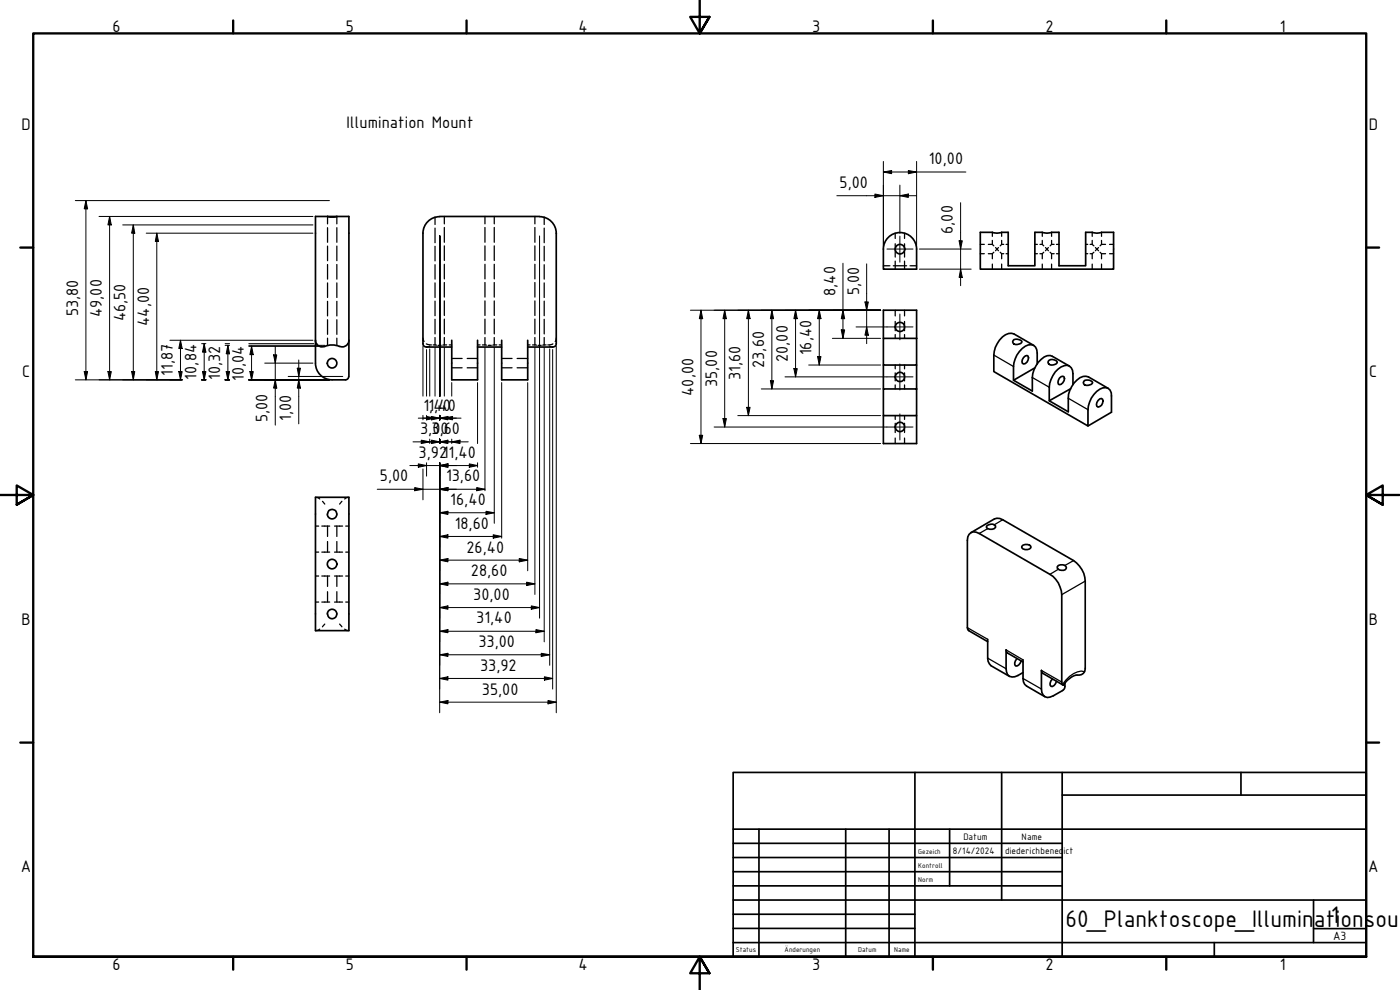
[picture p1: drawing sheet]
<svg xmlns="http://www.w3.org/2000/svg" width="420mm" height="297mm" viewBox="0 0 420 297" stroke-linecap="round" stroke-linejoin="round" font-family="sans-serif">
<!-- layer: Verdeckt (ISO) -->
<g fill="none" stroke="#000" stroke-width=".38">
<path d="M98.3 64.9v2.3M98.3 68.3v4.4M98.3 73.8v4.4M98.3 79.4v4.3M101.1 64.9v2.3M101.1 68.3v4.4M101.1 73.8v4.4M101.1 79.4v4.3M130.6 65.1v2.3M130.6 68.4v4.4M130.6 73.9v4.4M130.6 79.4v4.3"/>
<path d="M133.3 64.9v2.3M133.3 68.2v4.5M133.3 73.8v4.4M133.3 79.3v4.4M145.5 64.9v2.3M145.5 68.2v4.5M145.5 73.8v4.4M145.5 79.3v4.4M148.3 64.9v2.3M148.3 68.2v4.5M148.3 73.8v4.4M148.3 79.3v4.4"/>
<path d="M160.5 64.9v2.3M160.5 68.2v4.5M160.5 73.8v4.4M160.5 79.3v4.4M163.3 65.1v2.3M163.3 68.4v4.4M163.3 73.9v4.4M163.3 79.4v4.3M265.1 79.7h2M268.1 79.7h4M268.7 70v1.6M268.7 73.1v4"/>
<path d="M268.7 78.3v2.5M271.5 70v1.6M271.5 73.1v4M271.5 78.3v2.5M273.1 79.7h2M294.2 73.3h1.2M294.2 76.1h1.2M296.6 73.3h1.2M296.6 76.1h1.2M297.8 69.7v1.2M297.8 72.1v1.2M297.8 76.1v1.5"/>
<path d="M297.8 79.2v1.6M297.8 73.3l.5 .5M298.3 75.7l-.5 .4M298.8 74.3l.4 .4-.4 .5M299.7 74.3l-.5 .4 .5 .5M300.2 75.7l.4 .4M300.6 69.7v1.2M300.6 72.1v1.2M300.6 76.1v1.5M300.6 79.2v1.6M300.6 73.3l-.4 .5M300.6 73.3h.6"/>
<path d="M300.6 76.1h.6M301.9 73.3h.7M301.9 76.1h.7M310.6 73.3h.7M310.6 76.1h.7M312.1 73.3h.7M312.1 76.1h.7M312.8 69.7v1.2M312.8 72.1v1.2M312.8 76.1v1.5M312.8 79.2v1.6M312.8 73.3l.4 .5"/>
<path d="M313.2 75.7l-.4 .4M313.8 74.3l.4 .4-.4 .5M314.6 74.3l-.4 .4 .4 .5M315.2 75.7l.4 .4v1.5M315.6 69.7v1.2M315.6 72.1v1.2M315.6 79.2v1.6M315.6 73.3l-.4 .5M315.6 73.3h.8M315.6 76.1h.8M317.1 73.3h.7M317.1 76.1h.7"/>
<path d="M325.8 73.3h.7M325.8 76.1h.7M327.2 73.3h.6M327.2 76.1h.6M327.8 69.7v1.2M327.8 72.1v1.2M327.8 76.1v1.5M327.8 79.2v1.6M327.8 73.3l.5 .5M328.3 75.7l-.5 .4M328.7 74.3l.5 .4-.5 .5M329.7 74.3l-.5 .4 .5 .5"/>
<path d="M330.1 75.7l.5 .4M330.6 69.7v1.2M330.6 72.1v1.2M330.6 76.1v1.5M330.6 79.2v1.6M330.6 73.3l-.5 .5M330.6 73.3h1.2M330.6 76.1h1.2M333 73.3h1.2M333 76.1h1.2M98.3 84.9v4.4M98.3 90.4v4.4"/>
<path d="M98.3 95.9v4.4M101.1 84.9v4.4M101.1 90.4v4.4M101.1 95.9v4.4M130.6 84.9v4.4M130.6 90.3v4.4M130.6 95.8v4.4M133.3 84.8v4.3M133.3 90.3v4.4M133.3 95.7v4.5M145.5 84.8v4.3M145.5 90.3v4.4"/>
<path d="M145.5 95.7v4.5M148.3 84.8v4.3M148.3 90.3v4.4M148.3 95.7v4.5M160.5 84.8v4.3M160.5 90.3v4.4M160.5 95.7v4.5M163.3 84.9v4.4M163.3 90.3v4.4M163.3 95.8v4.4M268.7 93.1v1.7M268.7 96.4v2.8"/>
<path d="M271.5 93.1v1.7M271.5 96.4v2.8M98.3 101.5v2.1M101.1 101.5v2.1M126.9 101.5l.4 1M128 103.2l1.5 .3M128.3 104.1h-.3M129 103.9l-.3 .1M130 103.5h.6M130.6 103.5l.4 .1M130.6 101.3v2.2M131.4 103.6h1"/>
<path d="M133.3 103.5l-.4 .1M133.3 103.5h.7M133.3 101.3v2.2M134.8 103.5h.8M135.6 110.3h3.1M135.6 107.6h3.1M140.2 110.3h3.1M140.2 107.6h3.1M143.3 103.5h.8M144.8 103.5h.7M145.5 103.5l.5 .1M145.5 101.3v2.2"/>
<path d="M146.5 103.6h.9M148.3 103.5l-.4 .1M148.3 103.5h.8M148.3 101.3v2.2M149.8 103.5h.8M150.6 110.3h3.1M150.6 107.6h3.1M155.2 110.3h3.2M155.2 107.6h3.2M158.4 103.5h.7M159.8 103.5h.7M160.5 103.5l.5 .1"/>
<path d="M160.5 101.3v2.2M161.5 103.6h.9M163.3 103.5l-.4 .1M163.3 103.5h.6M163.3 101.3v2.2M165 103.9l.2 .1M165.5 104.1h.4M165.9 103.2l-1.5 .3M166.9 101.5l-.3 1M268.7 100.4v1.1M268.7 109.5v1.2M268.7 111.9v2.4"/>
<path d="M268.7 115.5v1.2M271.5 100.4v1.1M271.5 109.5v1.2M271.5 111.9v2.4M271.5 115.5v1.2M268.7 124.7v1.1M268.7 127v2.8M268.7 131.4v1.7M271.5 124.7v1.1M271.5 127v2.8M271.5 131.4v1.7M94.7 157.8h.9"/>
<path d="M95 149.2l.9 .5M96.6 157.8h2.3M96.8 150.4l.7 .8M98.3 157.8v3.2M100.4 157.8h2.4M101.1 157.8v3.2M102.6 150.4l-.7 .8M103.8 157.8h.9M104.4 149.2l-1 .5M94.7 165.7h.9M94.7 172.8h.9M96.6 165.7h2.3"/>
<path d="M96.6 172.8h2.3M98.3 162.5v3.2M98.3 172.8v3.1M98.3 177.5v3.1M100.4 165.7h2.4M100.4 172.8h2.4M101.1 162.5v3.2M101.1 172.8v3.1M101.1 177.5v3.1M103.8 165.7h.9M103.8 172.8h.9M94.7 180.6h.9"/>
<path d="M95.9 188.8l-.9 .4M96.6 180.6h2.3M97.5 187.2l-.7 .9M100.4 180.6h2.4M101.9 187.2l.7 .9M103.4 188.8l1 .4M103.8 180.6h.9"/>
</g>
<!-- layer: Sichtbar (ISO) -->
<g fill="none" stroke="#000" stroke-width=".51">
<path d="M98.3 64.9l.8 .2 2-.2M126.9 70v33.1a.98 .98 0 0 0 1.1 1h7.6M131.9 65a5 5 0 0 0-5 5M132 64.9h29.9M162 65a5 5 0 0 1 4.9 5M166.9 70v33.1a.98 .98 0 0 1-1 1h-7.5M266.3 71.5a5 5 0 0 1 5.5-1.4 5 5 0 0 1 3.3 4.7v6h-10v-6.1a5 5 0 0 1 1.2-3.2zM294.2 69.7h3.6a4 4 0 0 0 2.8 0h2v10h8v-10h2.2a4 4 0 0 0 2.8 0h2.2v10h8v-10h2a4 4 0 0 0 2.8 0h3.6v11.1h-40zM94.7 102.1l.3 1.1M94.7 109v-44.1h10v48.1M94.7 109a5 5 0 0 0 5 5M95 103.1a2.13 2.13 0 0 0 3.1 .6l1.9-.2 1.2 .2a2.19 2.19 0 0 0 3.2-.6"/>
<path d="M104.6 113a.98 .98 0 0 1-.9 1h-4M104.7 102.1l-.3 1.1M135.6 102.1v11.9h7.7v-11.9M143.3 104.1h7.3M150.6 102.1v11.9h7.8v-11.9M265.1 116.7h10v8h-10zM265.1 101.5h10v8h-10zM265.1 101.5v-8.4h10v8.4M265.1 109.5v7.2M275.1 109.5v7.2M304.3 101.9l1-.1a1.02 1.02 0 0 1 1.3 1l-.8 .4a1.32 1.32 0 0 1-1.9-.7zM307.2 107.2l1-.5a1.4 1.4 0 0 1-.5 2.4l-.5 .1-.4-.2v-1.1z"/>
<path d="M310.2 103.6l-5.9-3.4a4.4 4.4 0 0 0-5 2.9l-.9 2.4-.1 6 28.2 16.3v-4.9a7.4 7.4 0 0 1 4.5-6.5 2.02 2.02 0 0 1 2.6 2.4v4.9l-7.1 4.1M311.3 109.2v-3.3a2.17 2.17 0 0 0-1.1-2.3 2.17 2.17 0 0 0-2.5 .3 7.7 7.7 0 0 0-3.5 6.1v4.1M314.6 108.3a1.76 1.76 0 0 1 2.7 .4 1.59 1.59 0 0 1-2.8 0zM317.9 113.5l.6-.5 .5-.1 .3 .2a1.81 1.81 0 0 1-1.4 2.3 1.25 1.25 0 0 1 0-1.9zM320.9 109.8l-5.1-2.9a2.82 2.82 0 0 0-3.3 .9 8.2 8.2 0 0 0-2.7 5.5v4l-5.6-3.2 6.3-3.7M322 115.4v-3.3a2.17 2.17 0 0 0-1.1-2.2 2.17 2.17 0 0 0-2.4 .2 7.9 7.9 0 0 0-3.6 6.1v4.1M325.5 114.2l1-.2a1.02 1.02 0 0 1 1.3 1l-.8 .5a1.32 1.32 0 0 1-1.9-.7zM332.5 116.5l-5.9-3.4a3.1 3.1 0 0 0-3.4 .9 7.9 7.9 0 0 0-2.6 5.5v4.1l-5.7-3.3 6.4-3.7M265.1 124.7v8.4h10v-8.4M329.6 120.1l1-.5a1.6 1.6 0 0 1-1 2.6l-.4-.3-.1-.5zM94.7 149.2h10v40h-10zM98.3 154.2a1.4 1.4 0 0 1 1.9-1.1 1.4 1.4 0 0 1 .6 2.2 1.4 1.4 0 0 1-2.3-.2l-.3-.8"/>
<path d="M291.4 159.8l7-4.1 1.6-.1 22.2 12.6a7.9 7.9 0 0 1 3.5 6.2v26.2a2.04 2.04 0 0 1-2.7 2l-2.1 1-1.7 1.9-.4-.1-.2-.8v-26.2a7.5 7.5 0 0 0-3.5-6.1l-21.2-12.2a2.17 2.17 0 0 0-2.5-.3 2.17 2.17 0 0 0-1.1 2.3l.1 26.6 .4 .6 5.6 3.2M296.1 157.8l.3-.2a1.91 1.91 0 0 1 2.4 .2v.4a1.71 1.71 0 0 1-2.8-.1zM306.6 163.9a1.84 1.84 0 0 1 2.8 0v.4a1.84 1.84 0 0 1-2.8 0zM317.6 169.7a1.67 1.67 0 0 1 2.4 .7 1.58 1.58 0 0 1-2.7 .1v-.5zM98.3 184.2a1.4 1.4 0 0 0 1.9 1.2 1.4 1.4 0 0 0 .6-2.2 1.4 1.4 0 0 0-2.3 .2l-.3 .8M296.4 191.8v5.7l.5 1.7 .5 .6 5.6 3.1M305.2 197.6a1.63 1.63 0 0 0-.4 2.2 1.7 1.7 0 0 0 1.7-1.5M307 198.6l-4.6-2.7-.5-.9v5.6a2.16 2.16 0 0 0 1.1 2.3 2.16 2.16 0 0 0 2.5-.2l1.5-.9M307 198v5.6l.1 1 .4 .7 6.1 3.7M315.8 203.8a1.56 1.56 0 0 0-.4 2.1 1.56 1.56 0 0 0 1.7-1.5M319.6 205a1.92 1.92 0 0 1-.7 2.2l-2.8 1.6a2.16 2.16 0 0 1-2.5 .2 2.16 2.16 0 0 1-1.1-2.3v-5.5l.5 .8 6 3.5"/>
<circle cx="270.1" cy="74.8" r="1.43"/>
<circle cx="270.1" cy="98.1" r="1.41"/>
<circle cx="99.7" cy="109" r="1.43"/>
<circle cx="270.1" cy="113.1" r="1.41"/>
<circle cx="270.1" cy="128.1" r="1.41"/>
<circle cx="99.7" cy="169.2" r="1.43"/>
</g>
<!-- layer: Sichtbar schmal (ISO) -->
<g fill="none" stroke="#000" stroke-width=".38">
<path d="M298.3 106.5l5.9 3.5M309.8 113.3l5.1 2.9M320.6 119.5l5.9 3.4M296.4 158.6l-2.5 1.5M300.9 155.9l-2.5 1.6M317.6 170.8l-2.5 1.5M322.2 168.2l-2.6 1.5M325.7 174.4l-7.1 4M290.3 188.3l6.1 3.5M296.4 197.5l5.5 3.1M301.9 195l5.1 3M307 203.6l5.5 3.1"/>
<path d="M312.5 201.2l6.1 3.4M325.5 201.5a5.6 5.6 0 0 0-5.7 2.6l-1 1.3"/>
</g>
<!-- layer: Rahmen (ISO) -->
<g fill="none" stroke="#000" stroke-width=".7">
<path d="M70 6.1v3.9M140 6.1v3.9M210 0v10l-2.9-4.9h5.8l-2.9 4.9 2.9-4.9M280 6.1v3.9M350 6.1v3.9M6.1 74.3h3.9M410 74.3h3.9M0 148.5h10l-5-2.8v5.7l5-2.9-5 2.9M420 148.5h-10l5-2.8v5.7l-5-2.9 5 2.9M6.1 222.8h3.9M410 222.8h3.9M10 287.1v-277.1h400v277.1h-400h400"/>
<path d="M70 287.1v3.8M140 287.1v3.8M212.9 292l-2.9-4.9 2.9 4.9h-5.8l2.9-4.9v9.9M280 287.1v3.8M350 287.1v3.8"/>
</g>
<!-- layer: Titel (ISO) -->
<g fill="none" stroke="#000" stroke-width=".51">
<path d="M220 231.8h190v55.3h-190zM274.6 231.8v55.3M300.6 231.8v38.3M318.8 238.6h91.2M318.8 231.8v55.3M372.4 231.8v6.8M220 253h98.8M220 257.3h98.8M220 248.8h190M227.8 248.8v38.3M253.8 248.8v38.3M266.8 248.8v38.3"/>
<path d="M285 248.8v17M220 261.5h98.8M220 265.8h98.8M220 270.1h190M220 274.3h54.6M220 278.6h54.6M394.2 278.6h15.8M394.2 270.1v12.7M220 282.8h190M364.4 282.8v4.3"/>
</g>
<g fill="none" stroke="#000" stroke-width=".3">
<path d="M251.1 58.7h24M262.6 58.2l2.5 .5-2.5 .5zM265.1 51.6l2.5-.4v.9zM265.1 48.4v25.6M265.1 51.6h24.8M270.1 58.7l2.5-.5v1zM270.1 55.5v14.5M272.6 51.2l2.5 .4-2.5 .5zM275.1 48.4v25.6M22.6 60.2h76.3M25.8 60.2l.5 2.5h-1zM25.8 60.2v53.8"/>
<path d="M29.7 64.9h64.2M32.9 64.9l.5 2.6h-1zM32.9 64.9v49.1M36.8 67.5h57.1M40 67.5l.4 2.5h-.9zM40 67.5v46.5M43.9 70h50M47.1 70l.5 2.4h-1zM47.1 70v44M132 70.8v48.1M161.9 70.8v114.7M253 79v22.5"/>
<path d="M260.1 79.2v23.9M275.9 74.7h15.6M287.8 72.2h1l-.5 2.5zM288.3 60.8v24.9M207.2 93.1h57.1M210.4 93.1l.5 2.5h-1zM210.4 93.1v40M217.5 93.1l.5 2.5h-1zM217.5 93.1v35M224.6 93.1l.5 2.5h-1zM224.6 93.1v31.6M231.6 93.1l.6 2.5h-1z"/>
<path d="M231.6 93.1v23.6M238.8 93.1l.5 2.5h-1zM238.8 93.1v20M245.9 93.1l.5 2.5h-1zM245.9 93.1v16.4M252.5 99h1l-.5 2.5zM253 93.1l.5 2.5h-1zM256.9 98.1h9.3M259.6 90.6h1l-.5 2.5zM260.1 98.1l.5 2.5h-1zM275.9 80.8h15.6M288.3 80.8l.5 2.4h-1z"/>
<path d="M22.6 114h32.1M25.3 111.5h1l-.5 2.5zM32.4 111.5h1l-.5 2.5zM39.5 111.5h.9l-.4 2.5zM46.6 111.5h1l-.5 2.5zM51 102.1h42.9M53.7 111.5h1l-.5 2.5zM54.2 102.1l.5 2.5h-1zM54.2 102.1v11.9M60.5 114h1.3M60.5 103.1h1.3M60.8 111.5h1l-.5 2.5z"/>
<path d="M61.3 103.1l.5 2.5h-1zM61.3 103.1v10.9M67.6 114h1.3M67.6 103.6h1.3M67.6 103.1h1.3M67.9 111.5h1l-.5 2.5zM68.4 103.6l.5 2.6h-1zM68.4 103.6v10.4M74.7 114h24.2M74.7 103.9h22M74.7 103.6h22.8M74.7 103.1h19.5"/>
<path d="M75 111.5h1l-.5 2.5zM75.5 103.9l.5 2.5h-1zM75.5 103.9v10.1M79.4 109h14.5M82.1 106.5h1l-.5 2.5zM82.6 114l.5 2.4h-1zM82.6 104v23.6M86.5 113h16.4M89.2 110.5h1l-.5 2.5zM89.7 114l.5 2.4h-1zM89.7 108v19.2M126.9 103.9v15"/>
<path d="M128 104.9v14M129 104.7v14.2M130.6 104.3v14.6M133.3 104.3v14.6M135.6 114.8v4.1M143.3 114.8v18.3M145.5 104.3v42.9M148.3 104.3v52.7M150.6 114.8v46.7M158.4 114.8v56.4M160.5 104.3v74.1M163.3 104.3v88.3"/>
<path d="M165 104.7v94.9M165.9 104.9v101.8M166.9 103.9v110M228.5 116.7h35.8M231.2 114.2h1l-.6 2.5zM235.6 113.1h30.6M238.3 110.6h1l-.5 2.5zM242.7 109.5h21.6M245.4 107h1l-.5 2.5zM249.8 101.5h14.5M123 139.7h20.3M124 132.6h16.5"/>
<path d="M125.5 139.2l2.5 .5-2.5 .5zM125.5 125.5h12.9M126.4 132.1l2.6 .5-2.6 .5zM126.9 124.6v1.4M128 125l2.6 .5-2.6 .5zM128 124.6v1.4M128 138.9v4M129 131.7v1.4M129.5 125l2.5 .5-2.5 .5zM129.5 132.1l2.5 .5-2.5 .5zM132 125.5l2.4-.5v1zM132 132.6l2.4-.5v1z"/>
<path d="M132 139.7l2.4-.5v1zM132 124.6v1.4M132 131.7v1.4M132 138.9v75M133.3 125.5l2.5-.5v1zM135.6 132.6l2.4-.5v1zM135.6 131.7v1.4M140.8 139.2l2.5 .5-2.5 .5zM143.3 138.9v1.3M207.2 133.1h57.1M209.9 130.6h1l-.5 2.5zM214.3 128.1h51.9"/>
<path d="M217 125.6h1l-.5 2.5zM221.4 124.7h42.9M224.1 122.2h1l-.5 2.5zM113.2 146.8h32.3M124.5 146.3l2.4 .5-2.4 .4zM126.9 140.7v9.3M132 146.8l2.4-.5v.9zM132 153.8l2.4-.4v1zM132 153.8h16.3M143.1 146.3l2.4 .5-2.4 .4zM145.9 153.4l2.4 .4-2.4 .6zM132 161l2.4-.5v1z"/>
<path d="M132 168.1l2.4-.5v1zM132 175.2l2.4-.5v1zM132 161h18.6M132 168.1h26.4M132 175.2h28.5M148 160.5l2.6 .5-2.6 .5zM155.8 167.6l2.6 .5-2.6 .5zM158.1 174.7l2.4 .5-2.4 .5zM132 182.3l2.4-.5v1zM132 189.4l2.4-.5v1zM132 196.5l2.4-.5v1zM132 182.3h29.9"/>
<path d="M132 189.4h31.3M132 196.5h33M159.4 181.8l2.5 .5-2.5 .5zM160.8 188.9l2.5 .5-2.5 .5zM162.4 196l2.6 .5-2.6 .5zM132 203.6l2.4-.5v1zM132 210.7l2.4-.5v1zM132 203.6h33.9M132 210.7h34.9M163.4 203.1l2.5 .5-2.5 .5zM164.5 210.2l2.4 .5-2.4 .5z"/>
</g>
<g fill="#000">
<path d="M262.6 58.2l2.5 .5-2.5 .5zM265.1 51.6l2.5-.4v.9zM270.1 58.7l2.5-.5v1zM272.6 51.2l2.5 .4-2.5 .5zM25.8 60.2l.5 2.5h-1zM32.9 64.9l.5 2.6h-1zM40 67.5l.4 2.5h-.9zM47.1 70l.5 2.4h-1zM287.8 72.2h1l-.5 2.5zM210.4 93.1l.5 2.5h-1zM217.5 93.1l.5 2.5h-1zM224.6 93.1l.5 2.5h-1z"/>
<path d="M231.6 93.1l.6 2.5h-1zM238.8 93.1l.5 2.5h-1zM245.9 93.1l.5 2.5h-1zM252.5 99h1l-.5 2.5zM253 93.1l.5 2.5h-1zM259.6 90.6h1l-.5 2.5zM288.3 80.8l.5 2.4h-1zM25.3 111.5h1l-.5 2.5zM32.4 111.5h1l-.5 2.5zM39.5 111.5h.9l-.4 2.5zM46.6 111.5h1l-.5 2.5zM53.7 111.5h1l-.5 2.5z"/>
<path d="M54.2 102.1l.5 2.5h-1zM60.8 111.5h1l-.5 2.5zM61.3 103.1l.5 2.5h-1zM67.9 111.5h1l-.5 2.5zM68.4 103.6l.5 2.6h-1zM75 111.5h1l-.5 2.5zM75.5 103.9l.5 2.5h-1zM82.1 106.5h1l-.5 2.5zM82.6 114l.5 2.4h-1zM89.2 110.5h1l-.5 2.5zM89.7 114l.5 2.4h-1zM231.2 114.2h1l-.6 2.5z"/>
<path d="M238.3 110.6h1l-.5 2.5zM245.4 107h1l-.5 2.5zM260.1 98.1l.5 2.5h-1zM126.4 132.1l2.6 .5-2.6 .5zM128 125l2.6 .5-2.6 .5zM129.5 125l2.5 .5-2.5 .5zM129.5 132.1l2.5 .5-2.5 .5zM132 125.5l2.4-.5v1zM132 132.6l2.4-.5v1zM132 139.7l2.4-.5v1zM133.3 125.5l2.5-.5v1zM135.6 132.6l2.4-.5v1z"/>
<path d="M209.9 130.6h1l-.5 2.5zM217 125.6h1l-.5 2.5zM224.1 122.2h1l-.5 2.5zM124.5 146.3l2.4 .5-2.4 .4zM125.5 139.2l2.5 .5-2.5 .5zM132 146.8l2.4-.5v.9zM132 153.8l2.4-.4v1zM140.8 139.2l2.5 .5-2.5 .5zM143.1 146.3l2.4 .5-2.4 .4zM145.9 153.4l2.4 .4-2.4 .6zM132 161l2.4-.5v1zM132 168.1l2.4-.5v1z"/>
<path d="M132 175.2l2.4-.5v1zM148 160.5l2.6 .5-2.6 .5zM155.8 167.6l2.6 .5-2.6 .5zM158.1 174.7l2.4 .5-2.4 .5zM132 182.3l2.4-.5v1zM132 189.4l2.4-.5v1zM132 196.5l2.4-.5v1zM159.4 181.8l2.5 .5-2.5 .5zM160.8 188.9l2.5 .5-2.5 .5zM162.4 196l2.6 .5-2.6 .5zM132 203.6l2.4-.5v1zM132 210.7l2.4-.5v1z"/>
<path d="M163.4 203.1l2.5 .5-2.5 .5zM164.5 210.2l2.4 .5-2.4 .5z"/>
</g>
<!-- layer: Mittelpunktmarkierung (ISO) -->
<path d="M266.2 74.7h7.8M270.1 70.9v7.8M266.2 98.1h7.8M270.1 94.2v7.8M266.2 113.1h7.8M270.1 109.2v7.8M266.2 128.1h7.8M270.1 124.2v7.8" fill="none" stroke="#000" stroke-width=".3"/>
<g font-size="7.7">
<text x="319.8" y="278.2">60_Planktoscope_Illumin</text>
<text x="394.3" y="278.2">at1ionsour</text>
</g>
<g font-size="5.4">
<text x="33.8" y="9.6">6</text>
<text x="103.8" y="9.6">5</text>
<text x="173.6" y="9.6">4</text>
<text x="243.8" y="9.6">3</text>
<text x="313.8" y="9.6">2</text>
<text x="384.1" y="9.6">1</text>
<text x="6.5" y="38.9">D</text>
<text x="104" y="38.5">Illumination Mount</text>
<text x="410.8" y="38.9">D</text>
<text x="278.8" y="49.3">10,00</text>
<text x="252" y="56.4">5,00</text>
<text x="286" y="70.2" transform="rotate(-90 286 70.2)">6,00</text>
<text x="250.7" y="88.7" transform="rotate(-90 250.7 88.7)">8,40</text>
<text x="257.8" y="88.6" transform="rotate(-90 257.8 88.6)">5,00</text>
<text x="23.5" y="94.9" transform="rotate(-90 23.5 94.9)">53,80</text>
<text x="30.6" y="95.2" transform="rotate(-90 30.6 95.2)">49,00</text>
<text x="37.7" y="96.4" transform="rotate(-90 37.7 96.4)">46,50</text>
<text x="44.8" y="97.8" transform="rotate(-90 44.8 97.8)">44,00</text>
<text x="243.6" y="106.6" transform="rotate(-90 243.6 106.6)">16,40</text>
<text x="6.6" y="113.1">C</text>
<text x="51.9" y="112.8" transform="rotate(-90 51.9 112.8)">11,87</text>
<text x="59" y="113.9" transform="rotate(-90 59 113.9)">10,84</text>
<text x="66.1" y="114" transform="rotate(-90 66.1 114)">10,32</text>
<text x="229.4" y="110.4" transform="rotate(-90 229.4 110.4)">23,60</text>
<text x="236.5" y="108.6" transform="rotate(-90 236.5 108.6)">20,00</text>
<text x="410.9" y="113.1">C</text>
<text x="73.2" y="114.3" transform="rotate(-90 73.2 114.3)">10,04</text>
<text x="208.1" y="118.8" transform="rotate(-90 208.1 118.8)">40,00</text>
<text x="215.2" y="116.1" transform="rotate(-90 215.2 116.1)">35,00</text>
<text x="222.2" y="114" transform="rotate(-90 222.2 114)">31,60</text>
<text x="127.1" y="123.2">11,40</text>
<text x="130.3" y="123.2">,40</text>
<text x="80.3" y="126.7" transform="rotate(-90 80.3 126.7)">5,00</text>
<text x="87.4" y="126.4" transform="rotate(-90 87.4 126.4)">1,00</text>
<text x="126.1" y="130.3">3,30,060</text>
<text x="125.6" y="137.4">3,9211,40</text>
<text x="114" y="144.4">5,00</text>
<text x="133.9" y="144.4">13,60</text>
<text x="135.1" y="151.6">16,40</text>
<text x="136.5" y="158.7">18,60</text>
<text x="140" y="165.8">26,40</text>
<text x="141.3" y="172.9">28,60</text>
<text x="142" y="180">30,00</text>
<text x="6.5" y="187.4">B</text>
<text x="142.9" y="187.1">31,40</text>
<text x="410.8" y="187.4">B</text>
<text x="143.6" y="194.2">33,00</text>
<text x="144.1" y="201.3">33,92</text>
<text x="144.7" y="208.4">35,00</text>
<text x="6.3" y="261.7">A</text>
<text x="410.6" y="261.7">A</text>
<text x="33.8" y="290.9">6</text>
<text x="103.8" y="290.9">5</text>
<text x="173.6" y="290.9">4</text>
<text x="243.8" y="290.9">3</text>
<text x="313.8" y="290.9">2</text>
<text x="384.1" y="290.9">1</text>
</g>
<text font-size="3.9" x="400.1" y="282">A3</text>
<g font-size="3">
<text x="286" y="256.3">8/14/2024</text>
<text x="289.1" y="252">Datum</text>
<text x="301.6" y="256.3">diederichbened</text>
<text x="306.6" y="252">Name</text>
<text x="319.2" y="256.3">ict</text>
</g>
<g font-size="2.3">
<text x="275.6" y="256.3">Gezeich</text>
<text x="275.6" y="260.5">Kontroll</text>
<text x="275.6" y="264.8">Norm</text>
<text x="220.9" y="285.7">Status</text>
<text x="235.5" y="285.7">Änderungen</text>
<text x="257.6" y="285.7">Datum</text>
<text x="268.4" y="285.7">Name</text>
</g>
</svg>
